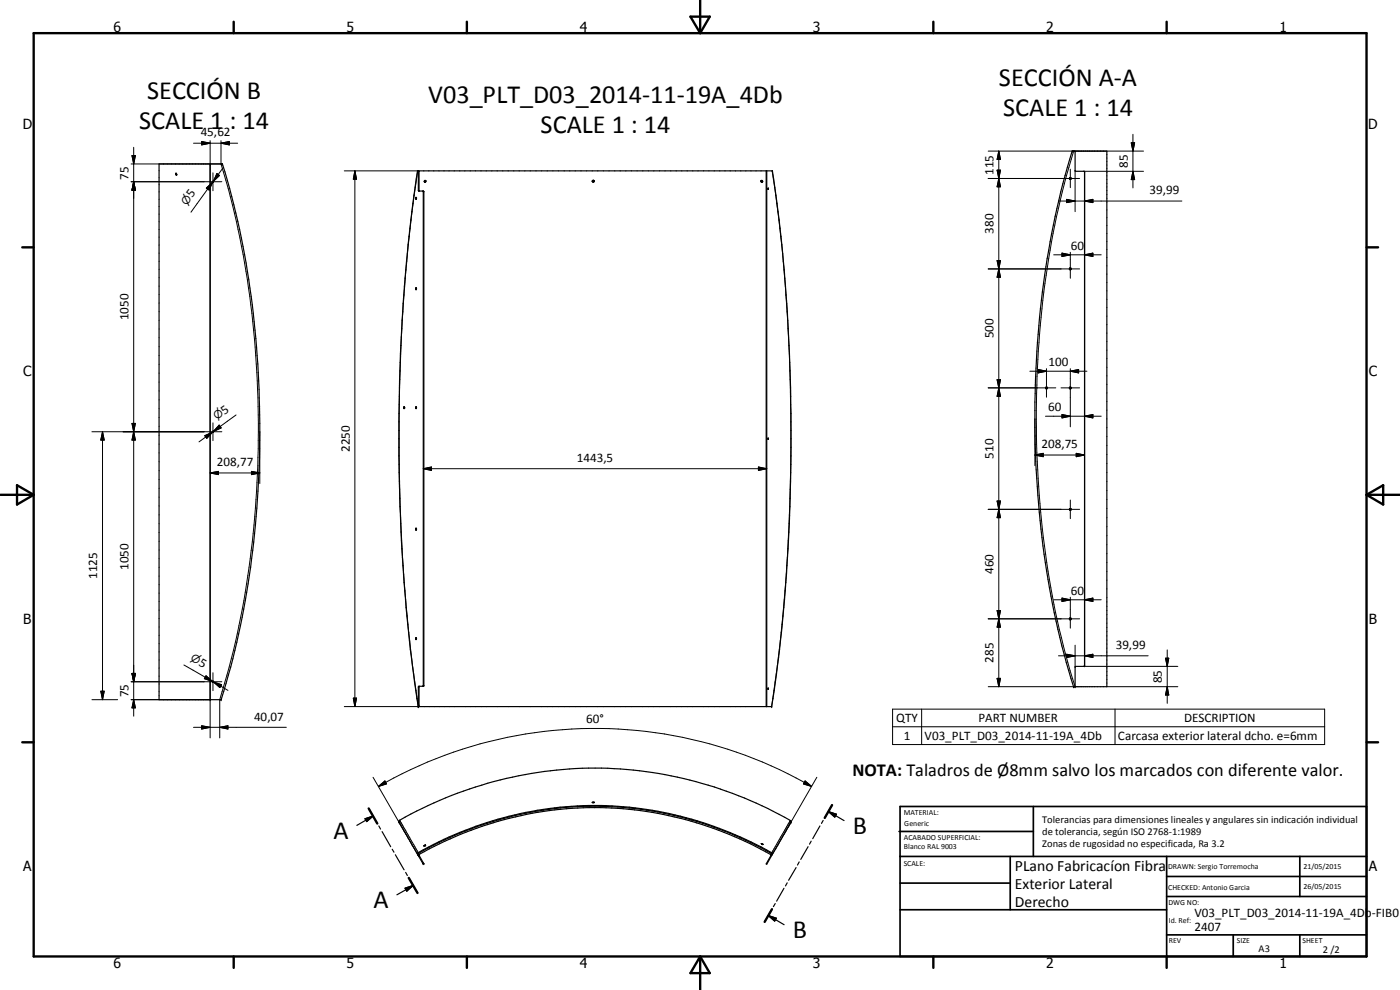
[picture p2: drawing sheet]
<svg xmlns="http://www.w3.org/2000/svg" width="420mm" height="297mm" viewBox="0 0 420 297" stroke-linecap="round" stroke-linejoin="round" font-family="sans-serif">
<g fill="none" stroke="#000" stroke-width=".35">
<path d="M47.7 49.2h19a255.7 255.7 0 0 1 10.7 60 288.3 288.3 0 0 1-8.2 90.9l-2.8 9.8h-18.7zM52.9 52l-.2 .2 .2 .3M52.9 52l.1 .5M52.9 52.5h.1M63.1 49.2v160.7M124.8 59.2v.6M124.8 59.2h.1M124.8 59.8h.1M124.9 59.2l.1 .1M125 59.3v.4M125 59.7l-.1 .1M125.3 51.3h106.5a468.8 468.8 0 0 1 4.5 42.3 626.6 626.6 0 0 1-.6 83.7l-1.7 17.5-2.4 17.2h-106.1l-1.4-9.8a581.6 581.6 0 0 1-3.5-103.6 460.8 460.8 0 0 1 4.7-47.3z"/>
<path d="M125.5 51.3v5.8l1.7 .4v148.3l-1.5 .1-.2 .2v5.9M125.6 51.3l.2 6M126.9 57.3v.1M126.9 57.4h.1M126.9 57.4v148.5M127.5 54.1l.2 .1-.2 .5zM127.7 54.1l.1 .5h-.4M127.7 54.1v.1M177.7 54.4l.2 .2h.3M177.7 54.4l.5-.3 .1 .2-.1 .3M177.7 54.3l.1 .2M177.9 54.5h.3"/>
<path d="M228.5 54.2v.3l.3 .1M228.5 54.1l-.1 .5h.4M228.5 54.1l.4 .3-.1 .2M228.5 54.1v.1M229.9 51.3v160.7M230.1 51.3v160.7M230.5 56.5v.3zM230.6 56.8h-.1M321.8 45.3h10.4v160.7h-10a272.1 272.1 0 0 1-11.5-87.9 263.7 263.7 0 0 1 11.1-72.8zM322.5 45.3l.2 6 2.8 .3v148.2l-2.8 .3v5.9M124.8 86.4v.5M124.8 86.4h.1"/>
<path d="M124.8 86.9h.1M124.9 86.4h.1M125 86.4v.5M125 86.9h-.1M321 80.4a.3 .3 0 0 1 .5 .1 .3 .3 0 0 1-.2 .4 .3 .3 0 0 1-.4-.2zM321 116.2l.1-.1a.3 .3 0 0 1 .4 .4 .3 .3 0 0 1-.5 .1zM321 116.2h.1M121.2 122l.2 .2-.1 .4zM121.4 122.1v.5M124.8 122v.6M124.8 122h.1M124.8 122.6h.1"/>
<path d="M124.9 122l.1 .1M125 122.1v.5M125 122.6h-.1M230.5 131.4v.4zM124.8 158.5v.5M124.8 158.5h.1M124.8 159h.1M124.9 158.5h.1M125 158.5v.5M125 159h-.1M124.8 191.3v.6M124.8 191.3h.1"/>
<path d="M124.8 191.9h.1M124.9 191.3l.1 .1M125 191.4v.5M125 191.9h-.1M321 185.5a.31 .31 0 0 1 .4 0 .31 .31 0 0 1 0 .4 .31 .31 0 0 1-.4 0zM63.8 204.4h.2v.3h-.2zM125.9 205.9l-.1 6.1M126.9 205.9h.1M230.5 206.8h.1M230.5 206.5v.3M230.5 206.5h.1M230.6 206.5v.3"/>
<path d="M230.6 206.8h-.1M109.5 245.7l2.5-.8-1.9 1.6zM110.6 242.6l2.6 4.5M112 244.9l-4.9 2.7M113.7 247.8l.5 1M114.7 249.5l2.6 4.5M117.7 254.8l.5 .9M118.6 256.5l2.7 4.5M119.8 246.8l-.1-.4a88.9 88.9 0 0 1 17.6-8.4 117.2 117.2 0 0 1 100.1 8.4v.4M119.8 246.8h.1M119.8 246.8l5.6 9.6M125.5 256.7v.1"/>
<path d="M125.5 256.8l1.5 2.4M125.7 256.6h.1M125.7 256.6l1.5 2.5-.2 .1M125.8 256.4v.1M125.8 256.6l-.3 .2M125.8 256.4a105.7 105.7 0 0 1 105.5 0M125.8 256.5l-.1 .1M127 259.2h.1M127.2 253.8l.5-.3zM127.2 253.8h.1M177.7 240.7v.1M177.7 240.7h.6z"/>
<path d="M228.5 253.1l.5 .3zM231.3 256.4v.1M231.3 256.5v.2M231.7 255.9a105.9 105.9 0 0 0-106.4 .2l.2 .6M231.7 255.9h.1M231.7 256.5l-1.6 2.8-.2-.1 1.7-2.9a103.5 103.5 0 0 0-27.4-11.2 104.5 104.5 0 0 0-59.6 2.4 107.8 107.8 0 0 0-19.1 8.6l.2 .5M231.7 255.9v.6M237.3 246.8h.1M237.3 246.8l-5.6 9.7M239.8 258.6l-.5 .9M242.5 254l-2.2 3.9M243.4 252.4l-.5 .9"/>
<path d="M246.1 247.8l-2.2 3.8M247 246.2l-.5 .9M248.6 243.5l2.4 .8-.5 .9zM248.6 243.5l4.7 2.7M249.7 241.6l-2.2 3.8M121.6 266.5l2.4-.8-1.9 1.7zM121.7 261.7l.5 1M122.7 263.4l2.6 4.5M124 265.7l-4.9 2.8M230.6 274.7l2.4 .8-.5 .9zM230.6 274.7l4.7 2.8M231.7 272.8l-2.2 3.8"/>
<path d="M232.7 271.1l-.6 .9M235.3 266.5l-2.2 3.9M236.3 264.9l-.6 .9M238.9 260.3l-2.2 3.8"/>
<circle cx="63.9" cy="54.6" r=".18"/>
<circle cx="321.2" cy="53.6" r=".29"/>
<circle cx="314.1" cy="116.4" r=".29"/>
<circle cx="63.9" cy="129.6" r=".17"/>
<circle cx="321.2" cy="152.8" r=".28"/>
</g>
<g fill="none" stroke="#000" stroke-width=".3">
<path d="M39.4 54.5h27.2M39.4 49.2h26.9M39.6 46.7h1l-.5 2.5zM40.1 54.5l.5 2.6h-1zM40.1 44.2v170.7M58.1 43h13.2M60.5 42.5l2.6 .5-2.6 .5zM61.9 56.4l1.9-1.7-1 2.3zM63.1 42.2v7M63.8 54.7l-1.5 2M63.8 54.7l-6.5 9M63.9 51.9v5.3"/>
<path d="M65.1 52.1l.8 .6-1.9 1.7zM66.3 43l2.5-.5v1zM66.3 49.2a280.3 280.3 0 0 1 10.7 98.2 260.2 260.2 0 0 1-11.1 62.5v11.5M66.3 42.2v7M67 50.3l-3 4.1M103.3 51.3h22.3M106.5 51.3l.5 2.5h-1zM106.5 51.3v160.7M125.4 51.3a472.5 472.5 0 0 0-4.7 44.8 604.2 604.2 0 0 0 2 93.7l2.8 22.2M125.5 51.5h.3M125.5 57.1h.3M127 57.6h.2"/>
<path d="M231.7 51.3a559.1 559.1 0 0 1 5.2 103.3 519.3 519.3 0 0 1-3.6 45.2l-1.7 12.2M296.6 53.6h27.4M296.6 45.3h46.6M299.2 51.1h1.1l-.5 2.5zM299.2 51.1h1.1l-1.1 4.9h1.1zM299.8 45.3l.5 2.5h-1.1zM299.8 53.6l.5 2.4h-1.1zM299.8 45.3v160.7M320.1 59.8l2.6 .5-2.6 .5zM321.2 50.8v5.5M322.2 45.3a273.2 273.2 0 0 0-11.1 85.5 265.8 265.8 0 0 0 11.6 75.2M322.7 51.2v2.3"/>
<path d="M322.7 53.6v9.9M325.3 51.4h17.9M325.5 51.6h.1M339.5 42.8h1l-.5 2.5zM340 51.4l.5 2.5h-1zM340 40.3v16.1M299.2 78.2h1.1l-.5 2.5zM299.2 78.2l1.1 5h-1.1l1.1-5zM316.2 76.5h14.3M317.7 60.3h37M318.7 75.9l2.5 .6-2.5 .5zM321.2 75.7v7.8"/>
<path d="M325.5 60.3l2.5-.5v1zM325.5 76.5l2.5-.6v1.1zM296.6 80.7h27.4M299.8 80.7l.5 2.5h-1.1zM296.6 116.4h20.3M299.2 113.9h1.1l-.5 2.5zM299.8 116.4l.5 2.5h-1.1zM309.1 111.4h17.1M311.6 110.9l2.5 .5-2.5 .5zM314.1 110.6v8.6M318.4 116.4h5.6M321.2 111.4l2.5-.5v1z"/>
<path d="M321.2 110.6v17.5M27.6 129.5h39M30.8 129.5l.5 2.5h-1zM30.8 129.5v80.4M39.6 127h1l-.5 2.5zM39.6 127h1l-1 5h1zM40.1 129.5l.5 2.5h-1zM61.5 130.7l2.3-1-1.8 1.8zM63.8 129.7l-4.1 2.9M63.9 126.9v5.3M65.8 127.6l.6 .8-2.4 1.1zM70.9 124.5l-6.9 5"/>
<path d="M78 129.6v15.5M310.6 136.5l2.5-.5v1zM310.6 136.5h14.9M310.6 125.7v14M313.8 124.9h16.7M318.7 124.4l2.5 .5-2.5 .5zM323 136l2.5 .5-2.5 .5zM325.5 124.9l2.5-.5v1zM63.1 141.9l2.5-.5v1zM63.1 141.9h14.9M75.5 141.4l2.5 .5-2.5 .5zM127 140.6l2.5-.5v1z"/>
<path d="M127 140.6h103.1M227.6 140.1l2.5 .5-2.5 .5zM296.6 152.8h27.4M299.2 150.3h1.1l-.5 2.5zM299.2 150.3l1.1 5h-1.1l1.1-5zM299.8 152.8l.5 2.5h-1.1zM321.2 150v5.6M316.2 180h14.3M318.7 179.5l2.5 .5-2.5 .5zM321.2 179.2v9.3M325.5 180l2.5-.5v1zM55.2 199.5l8.6 5"/>
<path d="M296.6 185.7h27.4M299.2 183.2h1.1l-.5 2.5zM299.2 183.2l1.1 5h-1.1l1.1-5zM299.8 185.7l.5 2.5h-1.1zM317.7 196.8h26.9M320.1 196.3l2.6 .5-2.6 .5zM322.7 193.6v6.6M325.3 199.9h28.2M325.5 196.8l2.5-.5v1zM325.5 199.8h.1M349.8 197.5h1l-.5 2.4zM350.3 195v16"/>
<path d="M27.6 209.9h7.7M30.3 207.4h1l-.5 2.5zM39.4 204.6h27.2M39.4 209.9h23.7v11.5M39.6 202.1h1l-.5 2.5zM40.1 209.9l.5 2.5h-1zM58.1 218.2h27.8M60.5 217.8l2.6 .4-2.6 .5zM61.8 202.8l2 1.7-2.5-.9zM63.9 201.8v5.4M64.1 204.6l2.4 .8-.5 .9zM64.1 204.6l4.3 2.5"/>
<path d="M65.9 218.2l2.5-.4v.9zM106 209.5h1l-.5 2.5zM125.5 206.1h.3M125.8 211.5v.5h-22.5M127 205.7h.2M267.9 212.8h129.6v10.6h-129.6zM267.9 218.1h129.6M276.6 212.8v10.6M296.6 206h25.8M299.2 203.5h1.1l-.5 2.5zM332.2 206h21.3M334.6 212.8v10.6"/>
<path d="M350.3 206l.5 2.5h-1zM112 233.2l13.7 23.8 .2-.2M113.6 236l1.9-1.7 .5 .9zM113.6 236a130.1 130.1 0 0 1 130 0M241.6 234.3l2 1.7-2.5-.8zM245.1 233.2l-13.4 23.3M119.9 246.1h.1M119.9 246.1l5.6 9.7M125.6 256.5l-.1 .1M125.6 256l.2 .3M127.1 259l-.2 .1M231.5 256.1l-.2 .3"/>
<path d="M237.2 246.2h.1M237.2 246.2l-5.6 9.7"/>
</g>
<g fill="#000">
<circle cx="63.1" cy="49.2" r=".18"/>
<circle cx="66.7" cy="49.2" r=".18"/>
<circle cx="231.8" cy="51.3" r=".18"/>
<circle cx="321.8" cy="45.3" r=".18"/>
<circle cx="63.1" cy="209.9" r=".18"/>
<circle cx="66.4" cy="209.9" r=".18"/>
<circle cx="125.5" cy="212" r=".18"/>
<circle cx="231.6" cy="212" r=".18"/>
<circle cx="322.2" cy="206" r=".18"/>
<circle cx="322.7" cy="206" r=".18"/>
<circle cx="119.8" cy="246.7" r=".18"/>
<circle cx="125.8" cy="256.7" r=".18"/>
<circle cx="127.2" cy="259.1" r=".18"/>
<circle cx="127.7" cy="253.5" r=".18"/>
<circle cx="237.4" cy="246.8" r=".18"/>
</g>
<g fill="none" stroke="#000" stroke-width=".71">
<path d="M10.1 9.9h400v277.1h-400zM70.1 6.5v3.4M140.1 6.5v3.4M207.2 5h5.8l-2.9 4.9zM210.1 0v9.9M280.1 6.5v3.4M350.1 6.5v3.4M6.7 74.2h3.4M410.1 74.2h3.5M.1 148.5h10M5.1 145.6l5 2.9-5 2.9zM410.1 148.5h10"/>
<path d="M410.1 148.5l5-2.9v5.8zM6.7 222.7h3.4M410.1 222.7h3.5M110.6 242.6l2.6 4.5M249.7 241.6l-2.2 3.8M122.7 263.4l2.6 4.5M231.7 272.8l-2.2 3.8M70.1 287v3.4M140.1 287v3.4M210.1 287v10M210.1 287l2.9 5h-5.8zM280.1 287v3.4"/>
<path d="M350.1 287v3.4"/>
</g>
<g fill="none" stroke="#000" stroke-width=".51">
<path d="M269.8 249.5h40.3M270.1 242h140v45h-140zM270.1 257h140M303.2 257v16M310.1 242v15M350.1 257v30M390.1 257v12M270.1 265h33.1M270.1 273h80M350.1 269h60M350.1 263h60M350.1 280.5h60"/>
<path d="M370.1 280.5v6.5M390.1 280.5v6.5"/>
</g>
<g fill="#000">
<path d="M39.6 46.7h1l-.5 2.5zM40.1 54.5l.5 2.6h-1zM60.5 42.5l2.6 .5-2.6 .5zM61.9 56.4l1.9-1.7-1 2.3zM65.1 52.1l.8 .6-1.9 1.7zM66.3 43l2.5-.5v1zM106.5 51.3l.5 2.5h-1zM299.2 51.1h1.1l-.5 2.5zM299.8 45.3l.5 2.5h-1.1zM299.8 53.6l.5 2.4h-1.1zM325.5 60.3l2.5-.5v1zM339.5 42.8h1l-.5 2.5z"/>
<path d="M340 51.4l.5 2.5h-1zM299.2 78.2h1.1l-.5 2.5zM318.7 75.9l2.5 .6-2.5 .5zM320.1 59.8l2.6 .5-2.6 .5zM325.5 76.5l2.5-.6v1.1zM299.8 80.7l.5 2.5h-1.1zM299.2 113.9h1.1l-.5 2.5zM299.8 116.4l.5 2.5h-1.1zM311.6 110.9l2.5 .5-2.5 .5zM321.2 111.4l2.5-.5v1zM30.8 129.5l.5 2.5h-1zM39.6 127h1l-.5 2.5z"/>
<path d="M40.1 129.5l.5 2.5h-1zM61.5 130.7l2.3-1-1.8 1.8zM65.8 127.6l.6 .8-2.4 1.1zM310.6 136.5l2.5-.5v1zM318.7 124.4l2.5 .5-2.5 .5zM323 136l2.5 .5-2.5 .5zM325.5 124.9l2.5-.5v1zM63.1 141.9l2.5-.5v1zM75.5 141.4l2.5 .5-2.5 .5zM127 140.6l2.5-.5v1zM227.6 140.1l2.5 .5-2.5 .5zM299.2 150.3h1.1l-.5 2.5z"/>
<path d="M299.8 152.8l.5 2.5h-1.1zM325.5 180l2.5-.5v1zM299.2 183.2h1.1l-.5 2.5zM299.8 185.7l.5 2.5h-1.1zM318.7 179.5l2.5 .5-2.5 .5zM320.1 196.3l2.6 .5-2.6 .5zM325.5 196.8l2.5-.5v1zM349.8 197.5h1l-.5 2.4zM30.3 207.4h1l-.5 2.5zM39.6 202.1h1l-.5 2.5zM40.1 209.9l.5 2.5h-1zM60.5 217.8l2.6 .4-2.6 .5z"/>
<path d="M61.8 202.8l2 1.7-2.5-.9zM64.1 204.6l2.4 .8-.5 .9zM65.9 218.2l2.5-.4v.9zM106 209.5h1l-.5 2.5zM299.2 203.5h1.1l-.5 2.5zM350.3 206l.5 2.5h-1zM113.6 236l1.9-1.7 .5 .9zM241.6 234.3l2 1.7-2.5-.8zM109.5 245.7l2.5-.8-1.9 1.6zM248.6 243.5l2.4 .8-.5 .9zM121.6 266.5l2.4-.8-1.9 1.7zM230.6 274.7l2.4 .8-.5 .9z"/>
</g>
<g font-size="7.9">
<text x="44.1" y="29.8">SECCIÓN B</text>
<text x="299.8" y="26">SECCIÓN A-A</text>
<text x="128.5" y="31">V03_PLT_D03_2014-11-19A_4Db</text>
<text x="301.1" y="34.9">SCALE 1 : 14</text>
<text x="41.8" y="38.8">SCALE 1 : 14</text>
<text x="162.3" y="40">SCALE 1 : 14</text>
<text x="100.1" y="251.6">A</text>
<text x="256" y="250.2">B</text>
<text x="112.1" y="272.5">A</text>
<text x="237.9" y="281.4">B</text>
</g>
<text font-size="5.5" x="255.8" y="232.8">NOTA: Taladros de Ø8mm salvo los marcados con diferente valor.</text>
<g font-size="4.7">
<text x="304.6" y="261.2">PLano Fabricacíon Fibra</text>
<text x="304.6" y="266.6">Exterior Lateral</text>
<text x="304.6" y="272">Derecho</text>
</g>
<g font-size="4.2">
<text x="34" y="9.6">6</text>
<text x="104" y="9.6">5</text>
<text x="174" y="9.6">4</text>
<text x="244" y="9.6">3</text>
<text x="314" y="9.6">2</text>
<text x="384" y="9.6">1</text>
<text x="6.8" y="38.7">D</text>
<text x="410.6" y="38.7">D</text>
<text x="7" y="112.9">C</text>
<text x="410.8" y="112.9">C</text>
<text x="7" y="187.1">B</text>
<text x="410.8" y="187.1">B</text>
<text x="7" y="261.4">A</text>
<text x="410.8" y="261.4">A</text>
<text x="34" y="290.4">6</text>
<text x="104" y="290.4">5</text>
<text x="174" y="290.4">4</text>
<text x="244" y="290.4">3</text>
<text x="314" y="290.4">2</text>
<text x="384" y="290.4">1</text>
</g>
<g font-size="3.9">
<text x="60.2" y="40.9">45,62</text>
<text x="38.6" y="53.9" transform="rotate(-90 38.6 53.9)">75</text>
<text x="298.2" y="52.5" transform="rotate(-90 298.2 52.5)">115</text>
<text x="338.4" y="50.4" transform="rotate(-90 338.4 50.4)">85</text>
<text x="57.7" y="59.5" transform="rotate(-54 57.7 59.5)">5</text>
<text x="345" y="58.3">39,99</text>
<text x="298.2" y="70.1" transform="rotate(-90 298.2 70.1)">380</text>
<text x="321.4" y="74.9">60</text>
<text x="38.6" y="96.1" transform="rotate(-90 38.6 96.1)">1050</text>
<text x="298.2" y="101.6" transform="rotate(-90 298.2 101.6)">500</text>
<text x="314.7" y="109.8">100</text>
<text x="67.4" y="124.4" transform="rotate(-36 67.4 124.4)">5</text>
<text x="314.6" y="123.4">60</text>
<text x="105" y="135.7" transform="rotate(-90 105 135.7)">2250</text>
<text x="298.2" y="137.7" transform="rotate(-90 298.2 137.7)">510</text>
<text x="312.5" y="134.5">208,75</text>
<text x="65.1" y="139.9">208,77</text>
<text x="173.1" y="138.6">1443,5</text>
<text x="29.2" y="173.7" transform="rotate(-90 29.2 173.7)">1125</text>
<text x="38.6" y="171.1" transform="rotate(-90 38.6 171.1)">1050</text>
<text x="298.2" y="172.3" transform="rotate(-90 298.2 172.3)">460</text>
<text x="321.4" y="178.4">60</text>
<text x="334.8" y="194.7">39,99</text>
<text x="59.4" y="199.4" transform="rotate(30 59.4 199.4)">5</text>
<text x="298.2" y="198.9" transform="rotate(-90 298.2 198.9)">285</text>
<text x="38.6" y="209.2" transform="rotate(-90 38.6 209.2)">75</text>
<text x="348.7" y="205" transform="rotate(-90 348.7 205)">85</text>
<text x="76.3" y="216.2">40,07</text>
<text x="175.9" y="217">60°</text>
<text x="269" y="216.7">QTY</text>
<text x="271.2" y="222">1</text>
<text x="293.7" y="216.7">PART NUMBER</text>
<text x="355.3" y="216.7">DESCRIPTION</text>
<text x="277.5" y="222.1">V03_PLT_D03_2014-11-19A_4Db</text>
<text x="335.5" y="222.1">Carcasa exterior lateral dcho. e=6mm</text>
<text x="358.5" y="275.1">V03_PLT_D03_2014-11-19A_4Db-FIB01</text>
<text x="358.5" y="279.4">2407</text>
</g>
<g font-size="3.3">
<text x="56" y="61.8" transform="rotate(-54 56 61.8)">n</text>
<text x="65.1" y="126.1" transform="rotate(-36 65.1 126.1)">n</text>
<text x="57" y="198" transform="rotate(30 57 198)">n</text>
</g>
<g font-size="3.1">
<text x="312.7" y="246.8">Tolerancias para dimensiones lineales y angulares sin indicación individual</text>
<text x="312.7" y="250.4">de tolerancia, según ISO 2768-1:1989</text>
<text x="312.7" y="254">Zonas de rugosidad no especificada, Ra 3.2</text>
<text x="377.7" y="285.6">A3</text>
<text x="397" y="285.9">2 /2</text>
</g>
<g font-size="2.4">
<text x="271.2" y="244.4">MATERIAL:</text>
<text x="271.3" y="252">ACABADO SUPERFICIAL:</text>
<text x="271.4" y="247.9">Generic</text>
<text x="271.3" y="254.6">Blanco RAL 9003</text>
<text x="271.2" y="259.7">SCALE:</text>
<text x="350.6" y="260.8">DRAWN: Sergio Torremocha</text>
<text x="391.2" y="260.6">21/05/2015</text>
<text x="350.6" y="267">CHECKED: Antonio Garcia</text>
<text x="391.2" y="266.7">26/05/2015</text>
<text x="350.6" y="271.4">DWG NO:</text>
<text x="350.8" y="276.9">Id. Ref:</text>
<text x="350.8" y="282.8">REV</text>
<text x="371.2" y="282.9">SIZE</text>
<text x="390.9" y="282.9">SHEET</text>
</g>
</svg>
